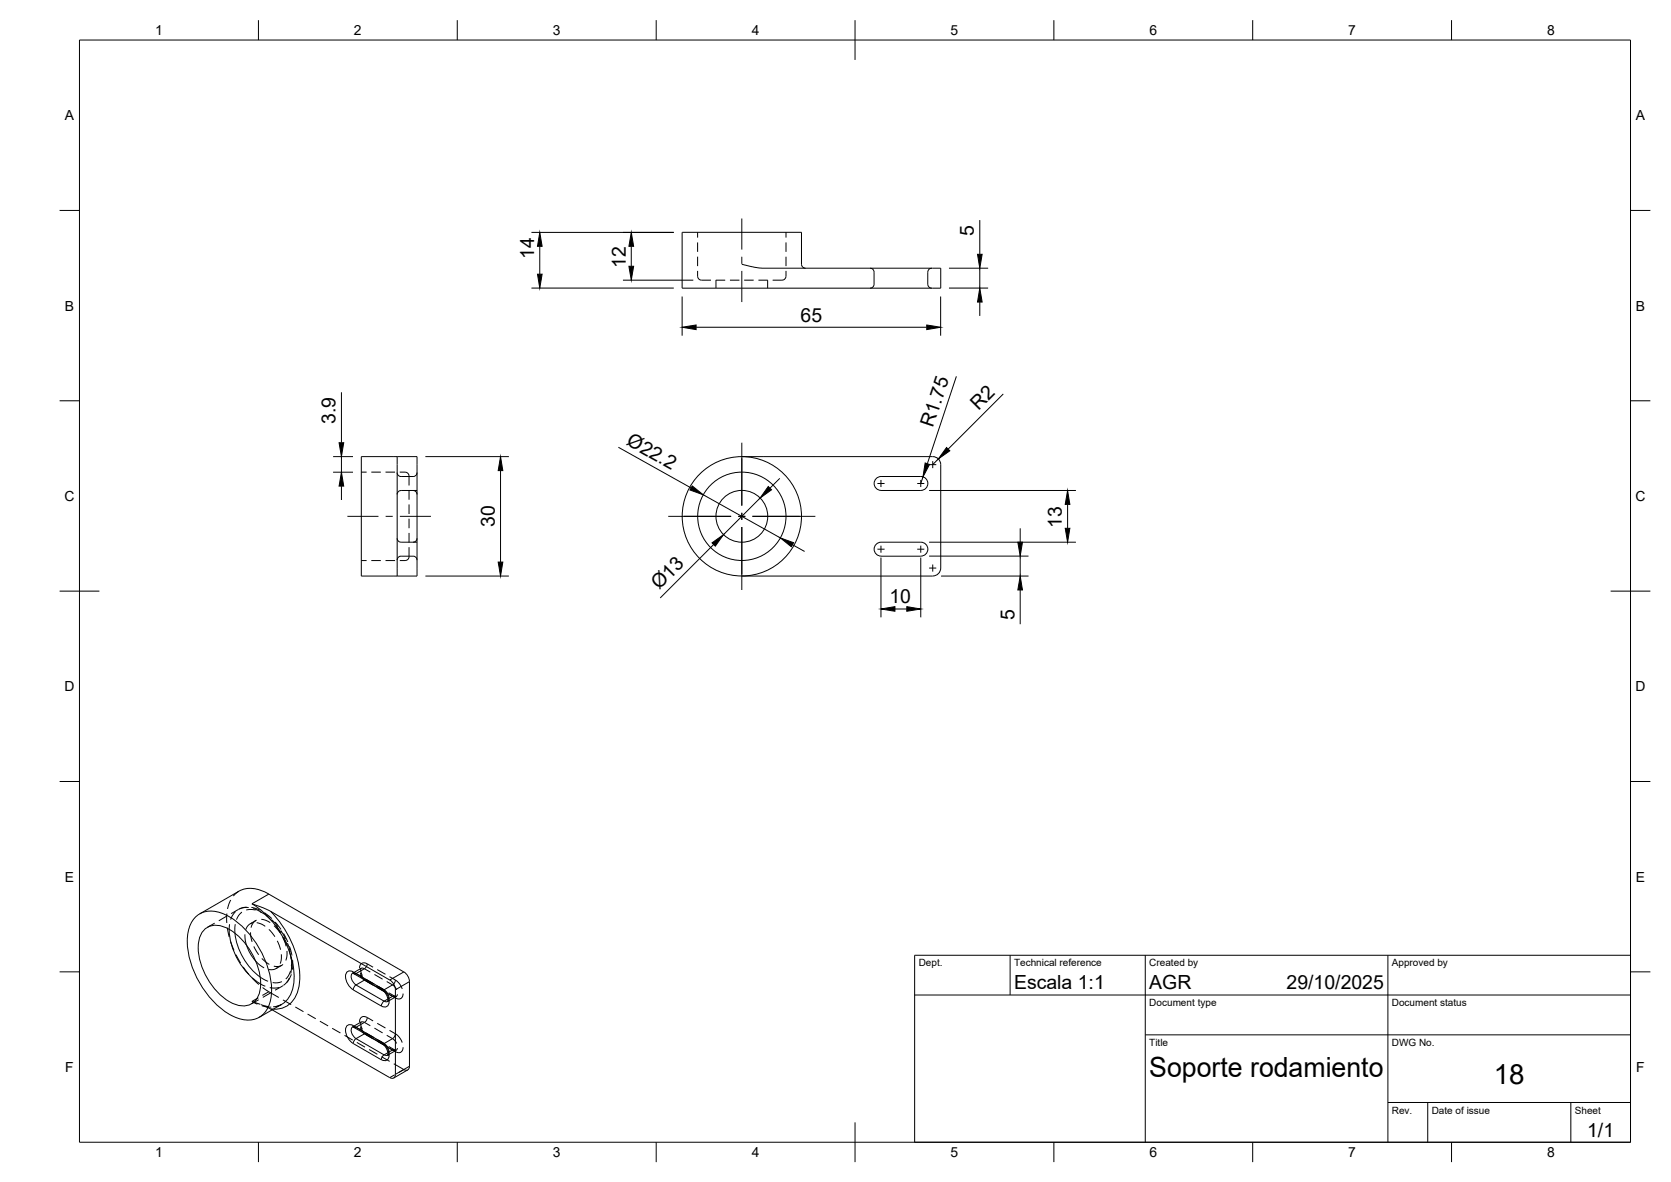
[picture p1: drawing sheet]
<svg xmlns="http://www.w3.org/2000/svg" width="420mm" height="297mm" viewBox="0 0 420 297" stroke-linecap="round" stroke-linejoin="round" font-family="sans-serif">
<!-- layer: Visible -->
<g fill="none" stroke="#000" stroke-width=".25">
<path d="M186.5 66.4l3.1 .7 2.1 .3h44.8v5h-65v-14h30v8a1.01 1.01 0 0 0 1 1M99.9 114.8v30M99.9 114.8h5v30h-5M99.9 114.8h-9.1v30h9.1M186.5 114.8h48a2 2 0 0 1 2 2v25.9a2 2 0 0 1-2 2l-48 .1M231.5 119.7h-10a1.75 1.75 0 0 0-1.7 1.8 1.75 1.75 0 0 0 1.7 1.7l10 .1M231.6 119.7a1.75 1.75 0 0 1 1.7 1.8 1.75 1.75 0 0 1-1.7 1.7M221.5 139.8h10M231.5 136.3h-10a1.75 1.75 0 0 0-1.7 1.7 1.75 1.75 0 0 0 1.7 1.7M231.6 136.3a1.75 1.75 0 0 1 1.7 1.7 1.75 1.75 0 0 1-1.7 1.7M49.4 230.2a6.3 6.3 0 0 1 7.1-.4 22.7 22.7 0 0 1 11.7 20.3 6.1 6.1 0 0 1-5.8 6.3 13.6 13.6 0 0 1-9.1-5.1 22.7 22.7 0 0 1-6.1-16.1 7.6 7.6 0 0 1 2.2-5zM50.2 229.7l9.9-5.8a7.3 7.3 0 0 1 7.5 .8l33.9 19.5"/>
<path d="M51.5 233.5a5 5 0 0 1 6.2 .1 16.9 16.9 0 0 1 7.8 14.8 4.5 4.5 0 0 1-6.7 3.9 16.7 16.7 0 0 1-8.9-15.4 5.4 5.4 0 0 1 1.6-3.4zM62 237.5l.8 1.8 1.5 2.2M63.4 227.1l4.6 1.9 30 17.3 .7 .6 .5 .9 .2 .9v21.3a.86 .86 0 0 1-.4 .9 .86 .86 0 0 1-1-.1l-29.6-17M70.8 252.4l-5.6 3.3M88.6 244.6l7.7 4.3 1 1.4 .2 .8v.6M88.6 258.1l7.8 4.4 .9 1.3 .2 .8v.6M101.5 244.2l1 1.1 .5 1.4v21.3M103 267.9l-.1 .6-.4 .4-3.5 2"/>
<circle cx="186.5" cy="129.7" r="11.1"/>
<circle cx="186.5" cy="129.7" r="6.5"/>
<circle cx="186.5" cy="129.7" r="15"/>
</g>
<!-- layer: Hidden -->
<g fill="none" stroke="#000" stroke-width=".25">
<path d="M175.4 58.4v1.3M197.6 58.4v1.3M175.4 68.1v1.3a1.2 1.2 0 0 0 1.7 1h1.7M175.4 60.9v2.4M175.4 64.5v2.4M180 70.4h2.4M180 70.4v2M183.5 70.4h2.4M187.1 70.4h2.4M190.7 70.4h2.4l-.1 2M197.6 68.1v1.3a1.2 1.2 0 0 1-1.6 1h-1.7M197.6 60.9v2.4"/>
<path d="M197.6 64.5v2.4M218.8 67.4a1 1 0 0 1 1 1v3a1 1 0 0 1-1 1M234.3 67.4a1 1 0 0 0-1 1v3a1 1 0 0 0 1 1M90.8 118.6h1.4M93.4 118.6h2.4M96.9 118.6h2.4M99.9 118.8a.97 .97 0 0 0 1 .9h3a1 1 0 0 0 1-.9M100.5 118.6h1.4a1.22 1.22 0 0 1 .9 1.7v1.7M99.9 135.3a1 1 0 0 0 1 1h4M102.8 123.2v2.4M102.8 126.8v2.4M102.8 130.4v2.3"/>
<path d="M102.8 133.9v2.4M102.8 137.5v2.3a1 1 0 0 1-.9 1.1h-1.4M103.9 123.3a1 1 0 0 1 1 1M104.9 135.3a1 1 0 0 1-1 1M104.9 123.3h-4a.97 .97 0 0 0-1 1M90.8 140.9h1.4M93.4 140.9h2.4M96.9 140.9h2.4M99.9 140.8a.97 .97 0 0 1 1-1h3a1 1 0 0 1 1 1M54 232l-1.8 1M57 229.6v2.4M57.1 230.2l-2.1 1.2"/>
<path d="M57.1 233.1l.5 2.4M58 236.6l.8 2.2M58 226.2l-.8 2.2M59.3 239.9l1.2 2.1M60.1 224l-1.4 1.2M61.6 234.8l.1 1.4 .3 1.3M62 228l-1.5 .3-2.4 1.3M63 234.3l.4 2.4M63.2 228l2.2 .8M63.4 232l-1 .6-.6 1M63.8 237.8l1.2 2.1M64.3 231.3l-1.4 .8"/>
<path d="M64.5 231.2l-.8 .7-.6 1.2M64.5 231.9l1.4 .4 .8 .5M65.7 231l1.4 .4 .8 .5M66.5 229.4l1.8 1.5M67.6 233.6l1.5 1.8M68.9 232.6l1.6 1.9M69.2 231.7l1.5 1.9M69.7 236.4l.8 2.3M70.7 239.8v1.5l-.3 .9M71.1 235.5l.8 2.3M71.3 234.6l1.1 2.1M72.2 239v1.2l-.3 1.2"/>
<path d="M72.8 237.8l.6 2.3M61.2 243l1.4 1.9M63.4 251.7l2.1 .7M63.4 245.8l1.7 1.6M64.3 241.5l1 1 1.1 .7M65 251.2l-1.8 1.1M65.6 252.5l1.9 .4M65.8 240.9l1.9 1.4M66 248.2l4.1 2.5M66.6 252.8l1.8 1M68.2 249.5l-2.1 1.1M69.8 243.1l-1.1 .6-1.2-.1"/>
<path d="M70.8 252.4l-1 .4-1.1 .2M70.8 242.6l-1.4 .8M71.1 251.3l2.1 1.2M71.2 242.4l-1.2 .5-1.1-.1M71.2 247.7l-2 1.1M73.3 244.8l-.6 1.3-.6 .8M73.6 241.3l-.1 2.4M74.3 253.1l2 1.1M77.3 254.8l2.1 1.2M80.4 256.6l2.1 1.2M83.5 258.4l2.1 1.2M88.6 244.6h.1"/>
<path d="M88.6 258.1h.1M88.6 258.1l2.2-1.3-.1 .9 .4 1M88.6 244.6l2.2-1.3-.1 .9 .4 1M91.9 259.6l1.7 1M91.9 246.1l1.7 1M94.6 247.7l2.1 1.2M97.5 251.7h.1M97.7 249.5l1.9 1-2.1 1.2M86.6 260.2l2.1 1.2M89.7 262l2.1 1.2M92.8 263.7l2.1 1.3M94.6 261.2l2.1 1.2"/>
<path d="M95.9 265.5l2.1 1.2M97.5 265.2h.1M97.7 263l1.9 1-2.1 1.2M99 267.3l2.8 1.6h.7"/>
</g>
<!-- layer: Hidden Narrow -->
<g fill="none" stroke="#000" stroke-width=".25">
<path d="M57.7 232.3l-.1 1.2M59.1 232.2v2.3M59.2 229.1l-.8 1.1-.4 .9M60.8 229.2l-.8 .8-.5 1.1M61.9 228.7l.9-.2 1.5 .2M62.5 228.1h-1.5l-.8 .3M63.7 228.3l2.1 1M65.4 229.1l2 1.3M66.8 230l1.8 1.6M68.3 231.1l1.6 1.8M69.3 232.5l1.4 2M70.6 233.9l1.2 2"/>
<path d="M71.3 235.5l1 2.2M72.3 237l.7 2.3M72.7 238.8l.5 2.3M65 250.7l-1.6 1 1.3 .7M65.4 245.6l2 1M65.5 247.3l1.2 .5M65.8 252.8l2.4 .3M67.6 249.2l-1.6 1M68 253.5l.7 .1M70.2 248.1l-1.4 .2-1-.1M70.8 252.4l-1.4 .5M70.9 246.7l-1.1 .3-1.2-.1"/>
<path d="M72.7 245.8l-.4 .8-1 1M73 244l-.5 1.3-.6 .7M73.2 240.4l.1 2.4M73.3 242.3l-.2 2.4M88.6 244.6l.5-.1 .4 .2M88.6 258.1l.9 .1M89.5 244.7h-.5M89.5 258.2h-.5M89.5 244.7l1.5 .8M89.5 258.2l1.5 .8M90.5 258.3l.7 1.2M90.5 244.8l.7 1.2"/>
<path d="M90.6 258l.8 1.3 1 .9M90.6 244.5l.8 1.4 1 .8M91.6 256.9l-.6-.1-.5 .4M91.6 243.4l-.6-.1-.5 .4M91.6 256.9l1.5 .9M91.6 243.4l1.5 .9M91.6 243.4l-2.1 1.3M91.6 256.9l-2.1 1.3M91.7 259.8a.42 .42 0 0 1 .5 0 .42 .42 0 0 1 .2 .4M91.7 246.3a.43 .43 0 0 1 .5 0 .43 .43 0 0 1 .2 .4M92 246.1l2.1 1.2M92 259.6l2.1 1.2"/>
<path d="M92.4 255.7l-.3 .8-.5 .4M92.4 255.7a1.19 1.19 0 0 0-1.4-.1 1.19 1.19 0 0 0-.6 1.2M92.4 242.2a1.19 1.19 0 0 0-1.4-.1 1.19 1.19 0 0 0-.6 1.2M92.4 242.2l-.3 .8-.5 .4M92.4 255.7l1.4 .9M92.4 242.2l1.4 .9M92.4 246.7l1.4 .9M94.1 258.4l2.1 1.2M94.1 244.9l2.1 1.2M94.8 257.2l2.1 1.1M94.8 243.7l2.1 1.1M94.8 248.2l2.1 1.2"/>
<path d="M95.1 247.9l1.5 .8M96.5 249.1l2.2 1.3M96.6 248.7l-.5 .1M96.6 248.7a2.12 2.12 0 0 1 .9 3M97.2 246.7l1.5 .8M97.9 258.9l1.5 .9M97.9 245.4l1.5 .9M97.9 249.9l1.5 .9M98.7 250.4a.43 .43 0 0 1 .5-.1 .43 .43 0 0 1 .2 .5M98.7 247.5l1 1.2M98.7 247.5l-2.1 1.2M98.7 250.4l-1.2 .7"/>
<path d="M99.4 259.8l-.2 .7-.5 .5M99.4 259.8l1 .9 .7 1.3M99.4 246.3l1 .8 .7 1.4M99.4 246.3l-.2 .8-.5 .4M99.9 249.9a.73 .73 0 0 1-.4 .6 .73 .73 0 0 1-.8-.1M101.4 249.7a1.19 1.19 0 0 1-.6 1.2 1.19 1.19 0 0 1-1.4-.1M92.4 260.2l1.4 .9M94.8 261.6l2.1 1.2M95.1 261.4l1.5 .8M96.5 262.6l2.2 1.3M96.6 262.2a2.27 2.27 0 0 1 1 2.9l-.1 .1M96.6 262.2l-.5 .1"/>
<path d="M97.2 260.2l1.5 .8M97.9 263.4l1.5 .9M98.7 263.9a.44 .44 0 0 1 .5-.1 .44 .44 0 0 1 .2 .5M98.7 261l1 1.2M98.7 263.9l-1.2 .6M98.7 261l-2.1 1.2M99.3 270.1l-1.3 .7M99.9 263.4a.73 .73 0 0 1-.4 .6 .73 .73 0 0 1-.8-.1M101.4 263.2a1.19 1.19 0 0 1-.6 1.2 1.19 1.19 0 0 1-1.4-.1M101.5 268.8l-1.2 .7"/>
</g>
<!-- layer: Visible Narrow -->
<g fill="none" stroke="#000" stroke-width=".25">
<path d="M57.6 233.5a17.3 17.3 0 0 0 7.9 13.8M59.1 234.5a16.2 16.2 0 0 0 6.3 11M67.6 224.7l-4.2 2.4a23.1 23.1 0 0 1 10.5 19.6 7.1 7.1 0 0 1-3.1 5.7M68 229a24.8 24.8 0 0 1 7.4 17.3 7.1 7.1 0 0 1-4.7 7.1l-1.9 .2M88.6 244.6a2.1 2.1 0 0 0 .9 2.9l-.5 .5-.2 .7M88.6 258.1a2.1 2.1 0 0 0 .9 2.9M88.8 257.7l.2 .5M88.8 257.8l7.1 4 .2 .5M88.8 248.8l7.1 4M88.8 257.7a1.29 1.29 0 0 0-1.6 .1 1.29 1.29 0 0 0-.3 1.6l.7 1.6 1.2 1.2M88.8 244.2a1.29 1.29 0 0 0-1.6 .1 1.29 1.29 0 0 0-.3 1.6l.7 1.6 1.2 1.2M89 244.7l-.2-.5 7.1 4.1"/>
<path d="M91.2 259.5l.4 .3M91.2 246l.4 .3M91.6 259.8l4.9 2.8M91.6 259.8l-2.1 1.2M91.6 246.3l4.9 2.8M91.6 246.3l-2.1 1.2 7.1 4.1 .9-.5M91.7 259.7l-.1 .1M91.7 246.3h-.1M95.9 248.3l.2 .5M95.9 248.3a3.8 3.8 0 0 1 1.7 4.4 1.2 1.2 0 0 1-1.7 .1M97.5 251.7h-.6a.78 .78 0 0 0-1 .8v.3M101.5 244.2l-3.5 2.1"/>
<path d="M103 246.7l-3.6 2M88.8 262.2l7.1 4.1M89.5 261l7.1 4.1 .9-.6M89.5 261l-.5 .5-.2 .7M95.9 261.8a3.8 3.8 0 0 1 1.7 4.3 1.2 1.2 0 0 1-1.7 .2v-.4a.87 .87 0 0 1 1.3-.7h.3M103 268l-3.6 2"/>
</g>
<!-- layer: BORDER -->
<g fill="none" stroke="#000" stroke-width=".25">
<path d="M20 10.1h390v276.9h-390zM65 5.1v5M115 5.1v5M165 5.1v5M215 5.1v10M265 5.1v5M315 5.1v5M365 5.1v5M15 52.9h5M410 52.9h5M15 100.7h5M410 100.7h5"/>
<path d="M15 148.6h10M405 148.6h10M15 196.4h5M410 196.4h5M15 244.2h5M410 244.2h5M65 287v5M115 287v5M165 287v5M215 282.1v9.9M265 287v5M315 287v5"/>
<path d="M365 287v5"/>
</g>
<!-- layer: TITLEBLOCK -->
<path d="M230 240.1h180v46.9h-180zM230 250h180M254 240.1v9.9M288 240.1v46.9M349 240.1v46.9M288 260.1h122M349 277.1h61M359 277.1v9.9M395 277.1v9.9" fill="none" stroke="#000" stroke-width=".25"/>
<!-- layer: Smart Centers -->
<g fill="none" stroke="#000" stroke-width=".25">
<path d="M186.5 54.9v7.8M186.5 64.5v1.8M186.5 68.1v7.8M186.5 111.3v15.8M233.6 116.8h1.8M234.5 115.9v1.8M87.4 129.8h7.8M97 129.8h1.7M100.5 129.8h7.9M168 129.8h15.8M185.6 129.8h1.8M186.5 128.9v1.7"/>
<path d="M186.5 132.4v15.9M189.2 129.8h15.8M220.6 138h1.8M220.6 121.5h1.8M221.5 120.6v1.8M221.5 137.1v1.8M230.6 138h1.8M230.6 121.5h1.8M231.5 120.6v1.8M231.5 137.1v1.8M233.6 142.8h1.8M234.5 141.9v1.7"/>
</g>
<!-- layer: FD_Dimensions -->
<g fill="none" stroke="#000" stroke-width=".25">
<path d="M133.6 58.4h35.8M246.4 55.3v8.6M133.6 72.4h35.8M135.7 61.9v7M156.6 70.4h17.7M158.7 61.9v5M171.5 74.5v9.9M236.5 74.5v9.9M238.6 72.4h9.9M238.6 67.4h9.9M246.4 67.4v5M246.4 75.9v3.5"/>
<path d="M85.9 98.6v12.7M175 82.2h58M240.5 94.6l-7.3 21.9M252.3 99l-13.9 13.9M83.8 118.7h5M83.8 114.8h5M85.9 114.8v3.9M107 114.8h21M125.9 118.3v23M155.5 112.4l18.3 10.2M232.1 119.9l-.6 1.6M235.9 115.3l-1.4 1.5"/>
<path d="M85.9 122.2v3.5M176.8 124.3l19.4 10.9M179.5 136.8l-13.5 13.5M191.1 125.2l-9.2 9.2M196.1 120.2l-2.5 2.5M199.3 136.9l3 1.7M233.6 136.3h36.9M233.6 123.3h36.9M233.6 139.7h25M256.5 132.8v3.5M256.5 139.7v5.1M268.4 126.8v6"/>
<path d="M107 144.8h21M221.5 140.1v15M225 153h3M231.5 140.1v15M236.6 144.8h22M256.5 148.3v8.6"/>
</g>
<g fill="#000" stroke="#000" stroke-width=".25">
<path d="M135.1 68.9h1.2l-.6 3.5zM135.7 58.4l.6 3.5h-1.2zM158.1 66.9h1.2l-.6 3.5zM158.7 58.4l.6 3.5h-1.2zM246.4 72.4l.6 3.5h-1.2zM245.8 63.9h1.2l-.6 3.5zM171.5 82.2l3.5-.5v1.1zM233 81.7l3.5 .5-3.5 .6zM85.3 111.3h1.1l-.5 3.5zM125.9 114.8l.5 3.5h-1.1zM232.6 116.3l1.1 .4-1.6 3.2zM238 112.5l.8 .8-2.9 2z"/>
<path d="M85.9 118.7l.5 3.5h-1.1zM174.1 122.1l2.7 2.2-3.3-1.2zM179 136.4l2.9-2-2 2.9zM193.2 122.3l.8 .8-2.9 2.1zM196.2 135.2l3.3 1.2-.5 1zM255.9 136.3h1.2l-.6 3.4zM267.8 132.8h1.2l-.6 3.5zM268.4 123.3l.6 3.5h-1.2zM125.3 141.3h1.1l-.5 3.5zM221.5 153l3.5-.6v1.2zM228 152.4l3.5 .6-3.5 .6zM256.5 144.8l.6 3.5h-1.2z"/>
</g>
<g font-size="7">
<text x="289" y="270.6">Soporte rodamiento</text>
<text x="375.6" y="272.3">18</text>
</g>
<g font-size="4.9">
<text x="244.9" y="59.2" transform="rotate(-90 244.9 59.2)">5</text>
<text x="134.3" y="65" transform="rotate(-90 134.3 65)">14</text>
<text x="157.3" y="67.3" transform="rotate(-90 157.3 67.3)">12</text>
<text x="201.3" y="80.8">65</text>
<text x="84.4" y="106.6" transform="rotate(-90 84.4 106.6)">3.9</text>
<text x="234.6" y="107.6" transform="rotate(-72 234.6 107.6)">R1.75</text>
<text x="246.1" y="103.2" transform="rotate(-45 246.1 103.2)">R2</text>
<text x="157.3" y="111.6" transform="rotate(29 157.3 111.6)">Ø22.2</text>
<text x="124.4" y="132.5" transform="rotate(-90 124.4 132.5)">30</text>
<text x="267" y="132.6" transform="rotate(-90 267 132.6)">13</text>
<text x="165.8" y="148.3" transform="rotate(-45 165.8 148.3)">Ø13</text>
<text x="223.6" y="151.6">10</text>
<text x="255.1" y="155.7" transform="rotate(-90 255.1 155.7)">5</text>
<text x="255" y="248.5">Escala 1:1</text>
<text x="289" y="248.5">AGR</text>
<text x="323.5" y="248.5">29/10/2025</text>
<text x="399.1" y="285.7">1/1</text>
</g>
<g font-size="3.5">
<text x="39" y="8.8">1</text>
<text x="89" y="8.8">2</text>
<text x="139" y="8.8">3</text>
<text x="189" y="8.8">4</text>
<text x="239" y="8.8">5</text>
<text x="289" y="8.8">6</text>
<text x="339" y="8.8">7</text>
<text x="389" y="8.8">8</text>
<text x="16.3" y="30.2">A</text>
<text x="411.3" y="30.2">A</text>
<text x="16.3" y="78">B</text>
<text x="411.3" y="78">B</text>
<text x="16.2" y="125.9">C</text>
<text x="411.2" y="125.9">C</text>
<text x="16.2" y="173.7">D</text>
<text x="411.2" y="173.7">D</text>
<text x="16.3" y="221.6">E</text>
<text x="411.3" y="221.6">E</text>
<text x="16.4" y="269.4">F</text>
<text x="411.4" y="269.4">F</text>
<text x="39" y="290.8">1</text>
<text x="89" y="290.8">2</text>
<text x="139" y="290.8">3</text>
<text x="189" y="290.8">4</text>
<text x="239" y="290.8">5</text>
<text x="289" y="290.8">6</text>
<text x="339" y="290.8">7</text>
<text x="389" y="290.8">8</text>
</g>
<g font-size="2.5">
<text x="231" y="242.9">Dept.</text>
<text x="255" y="242.9">Technical reference</text>
<text x="289" y="242.9">Created by</text>
<text x="350" y="242.9">Approved by</text>
<text x="289" y="252.8">Document type</text>
<text x="350" y="252.8">Document status</text>
<text x="289" y="262.9">Title</text>
<text x="350" y="262.9">DWG No.</text>
<text x="350" y="279.9">Rev.</text>
<text x="360" y="279.9">Date of issue</text>
<text x="396" y="279.9">Sheet</text>
</g>
</svg>
